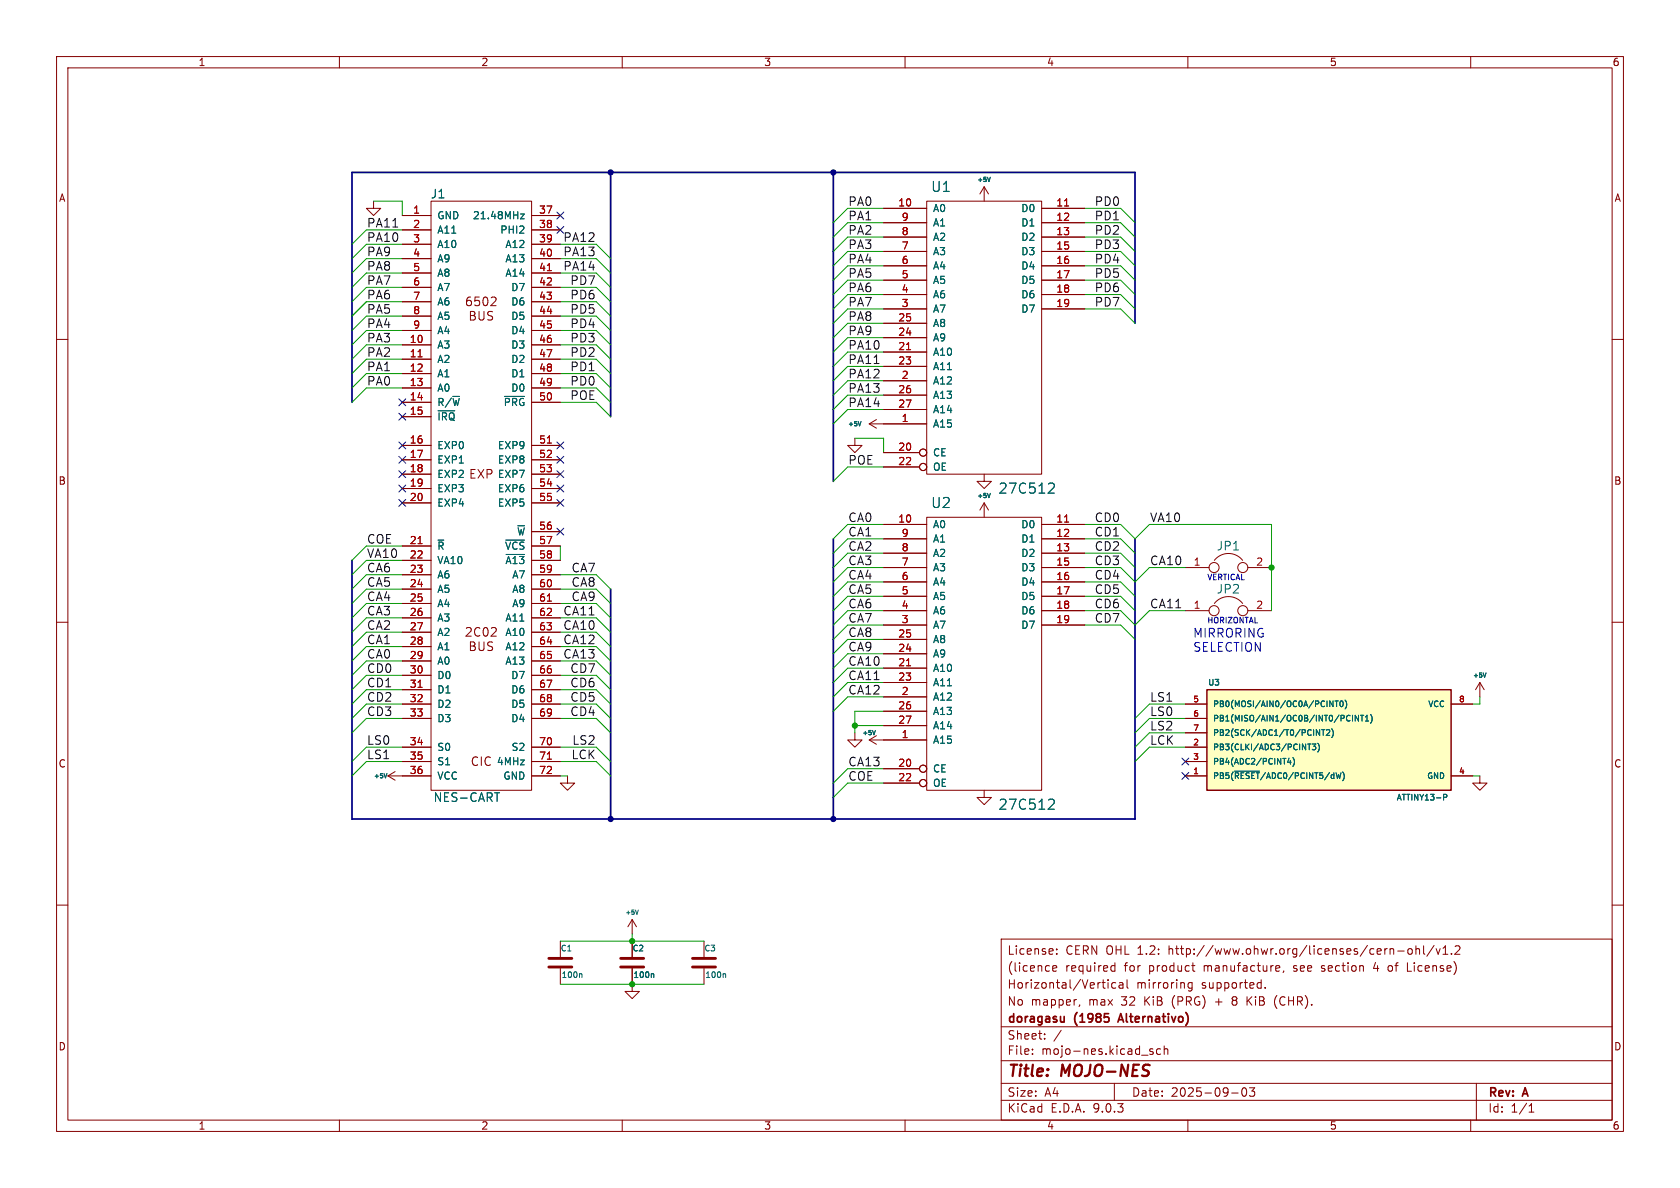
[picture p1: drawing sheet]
<svg xmlns="http://www.w3.org/2000/svg" width="297mm" height="210mm" viewBox="0 0 297 210" stroke-linecap="round" stroke-linejoin="round" font-family="sans-serif">
<g fill="none" stroke="#840000" stroke-width=".18">
<path d="M10 10h277v190h-277zM12 12h273v186h-273zM60 10v2M110 10v2M160 10v2M210 10v2M260 10v2M66 35.6v1.2h1.3l-1.3 1.3-1.2-1.3h1.2M71.1 38.1h5.1M76.2 35.6h17.8v104.1h-17.8zM94 38.1h5.1M71.1 40.6h5.1"/>
<path d="M71.1 43.2h5.1M71.1 45.7h5.1M71.1 48.3h5.1M71.1 50.8h5.1M71.1 53.3h5.1M71.1 55.9h5.1M71.1 58.4h5.1M87.4 52.5l.3 .3-.1 .4-.8 .8h.9M94 40.6h5.1M94 43.2h5.1M94 45.7h5.1M94 48.3h5.1"/>
<path d="M94 50.8h5.1M94 53.3h5.1M94 55.9h5.1M94 58.4h5.1M10 60h2M71.1 61h5.1M71.1 63.5h5.1M71.1 66h5.1M71.1 68.6h5.1M71.1 71.1h5.1M71.1 73.7h5.1M71.1 78.7h5.1"/>
<path d="M94 61h5.1M94 63.5h5.1M94 66h5.1M94 68.6h5.1M94 71.1h5.1M94 78.7h5.1M151.1 77.5v1.2h1.3l-1.3 1.3-1.2-1.3h1.2M153.7 74.9l1.2 .8M153.7 74.9h2.5M154.9 74.2l-1.2 .7M285 60h2M71.1 81.3h5.1"/>
<path d="M71.1 83.8h5.1M71.1 86.4h5.1M71.1 88.9h5.1M71.1 96.5h5.1M71.1 99.1h5.1M94 81.3h5.1M94 83.8h5.1M94 86.4h5.1M94 88.9h5.1M94 96.5h5.1M94 99.1h5.1M94 94h5.1"/>
<path d="M214.7 99.1a3.2 3.2 0 0 1 5 0M10 110h2M71.1 101.6h5.1M71.1 104.1h5.1M71.1 106.7h5.1M71.1 109.2h5.1M71.1 111.8h5.1M71.1 114.3h5.1M71.1 116.8h5.1M71.1 119.4h5.1M94 101.6h5.1M94 104.1h5.1"/>
<path d="M94 106.7h5.1M94 109.2h5.1M94 111.8h5.1M94 114.3h5.1M94 116.8h5.1M94 119.4h5.1M209.5 100.3h4.2M209.5 108h4.2M214.7 106.7a3.2 3.2 0 0 1 5 0M220.6 100.3h4.2M220.6 108h4.2M285 110h2"/>
<path d="M71.1 121.9h5.1M71.1 124.5h5.1M71.1 127h5.1M71.1 132.1h5.1M71.1 134.6h5.1M71.1 137.2h5.1M94 121.9h5.1M94 124.5h5.1M94 127h5.1M94 132.1h5.1M94 134.6h5.1M94 137.2h5.1"/>
<path d="M174 139.7v1.3h1.3l-1.3 1.2-1.3-1.2h1.3M10 160h2M111.8 171.2v4.1h1.2l-1.2 1.2-1.3-1.2h1.3M111.8 162.6l-.8 1.2M111.8 162.6l.7 1.2M111.8 162.6v2.5M111.8 166.4v2.8M177 166h108v32h-108zM186.1 171.2l.7-.1-.1-.3-.4-.1-.2 .2 .1 .7h.5M186.8 167.8v.1M186.8 168.6v.1M190.9 177.6l-.2 .3"/>
<path d="M195.9 173.2v.1M195.9 173.7v1M196.5 171.6h.6M196.5 170.8h.6M197.1 170.2v1.5M197.2 173.8l-.4-.1-.3 .3v.4l.2 .2h.5M197.9 173.8h.6v.9M198.5 174.1h-.5a.29 .29 0 0 0-.2 .3 .29 .29 0 0 0 .2 .3l.5-.1M199.2 173.2v1.3l.3 .2M210.7 170.7h.5M210.7 173.8l-.4-.1-.3 .3v.4l.2 .2h.5M210.7 173.7v1.2l-.2 .3-.4-.1"/>
<path d="M210.9 171.5l.3 .2M217.9 176.3v.4M217.9 177v.6M220.5 176.2v1.5M220.7 176.8l.6 .9M221.3 176.2l-.8 .9M222.8 173.7l.2 .1M223 173.2v1.5M223 174.6l-.2 .1M223.7 174.6v.1M225.7 170.7l.5 .1v.3l-.7 .1M225.7 176a1.72 1.72 0 0 0 0 2.3"/>
<path d="M226.2 171.6l-.5 .1M227 171.6l-.2 .3M243.2 170.1l-.4 1.1h.9M245.7 170.7l-.3 .3v.4l.3 .3M247.1 168.1h1.1M248.8 170.2v1.5h.7M249 167.8l.4-.1 .3 .3v.4l-.3 .3-.4-.1-.1-.2v-.4zM250.3 167.8l.2-.1 .4 .1 .1 .9M250.3 167.2v1.5M251.7 167.2v1.3l.2 .2M253.5 167.1l-1.3 2M253.9 167.7l.3 1 .4-1"/>
<path d="M255.1 168.7h.9M255.1 167.6l.4-.4v1.5M256.6 168.6v.1M257.2 167.3l.6-.1 .2 .1 .1 .3-.9 1.1h.9M285 160h2M60 198v2M110 198v2M160 198v2M177 194.5h108M177 191.5h108M177 187.5h108M177 181.5h108"/>
<path d="M182.5 186.3v.1M182.5 185.5v.1M184.7 183.6v.1M184.7 182.8v.1M187.6 182.1l-1.3 2M197 191.5v3M203.8 185.5l-.3-.1-.3 .2 .1 .2 .5 .2v.3h-.6M205.2 185.5l-.5-.1-.2 .3v.4l.1 .2h.6M205.8 185.5l.2-.1 .4 .1 .1 .9M205.8 184.9v1.5M210 198v2M217.7 193.2h1.2"/>
<path d="M219.7 192.4l.2-.1a.81 .81 0 0 1 .6 .6 .81 .81 0 0 1-.3 .8l-.2 .1a.81 .81 0 0 1-.3-1.4zM220.9 192.3h.9l-.5 .6 .4 .1v.7l-.2 .1h-.4l-.2-.1M260 198v2M261 191.5v6.5M270.3 196.6h.9M270.3 195.5l.4-.4v1.5"/>
<circle cx="214.6" cy="100.3" r=".89"/>
<circle cx="214.6" cy="107.9" r=".89"/>
<circle cx="219.7" cy="107.9" r=".89"/>
<circle cx="219.7" cy="100.3" r=".89"/>
</g>
<path d="M188.1 179.7v1M196 179.9v.6M198.1 179.2l-.5 1.5M188.1 180.5l-.2 .2M197.8 180.3h.7" fill="none" stroke="#840000" stroke-width=".3"/>
<path d="M92 37.8h.7l-.7 .9h.7M77.4 72.6h3M89.2 70.1h3.5M152.2 74.5l-.2 .8M77.4 95.5h1.1M89.4 95.5h3.3M89.5 98h3.2M91.5 92.9h1.2M87.4 140.1h.9M112.8 160.9l-.2 .7M115.3 172.1l.3 .2v.5" fill="none" stroke="#006464" stroke-width=".18"/>
<path d="M109.7 169.4h4.1M109.7 170.9h4.1" fill="none" stroke="#840000" stroke-width=".51"/>
<path d="M96.8 47.8h.7M73.9 63.1h.7M96.8 78.3h.7M73.9 96.1h.7M96.8 106.3h.7M73.9 121.5h.7M96.8 134.2h.7" fill="none" stroke="#a90000" stroke-width=".18"/>
<path d="M213.4 121.9h43.1v17.8h-43.1z" fill="#ffffc2"/>
<path d="M213.4 121.9h43.1v17.8h-43.1z" fill="none" stroke="#840000" stroke-width=".25"/>
<g fill="none" stroke="#840000" stroke-width=".18">
<path d="M71.1 38.1h5.1M94 38.1h5.1M156.2 36.8h7.6M156.2 39.4h7.6M163.8 35.6h20.3v48.2h-20.3zM174 33l-.8 1.3M174 33l.8 1.3M174 33v2.6M184.1 36.8h7.7M184.1 39.4h7.7M71.1 40.6h5.1M71.1 43.2h5.1"/>
<path d="M71.1 45.7h5.1M71.1 48.3h5.1M71.1 50.8h5.1M71.1 53.3h5.1M71.1 55.9h5.1M71.1 58.4h5.1M94 40.6h5.1M94 43.2h5.1M94 45.7h5.1M94 48.3h5.1M94 50.8h5.1M94 53.3h5.1"/>
<path d="M94 55.9h5.1M94 58.4h5.1M156.2 41.9h7.6M156.2 44.5h7.6M156.2 47h7.6M156.2 49.5h7.6M156.2 52.1h7.6M156.2 54.6h7.6M156.2 57.2h7.6M156.2 59.7h7.6M184.1 41.9h7.7M184.1 44.5h7.7"/>
<path d="M184.1 47h7.7M184.1 49.5h7.7M184.1 52.1h7.7M184.1 54.6h7.7M71.1 61h5.1M71.1 63.5h5.1M71.1 66h5.1M71.1 68.6h5.1M71.1 71.1h5.1M71.1 73.7h5.1M71.1 78.7h5.1M94 61h5.1"/>
<path d="M94 63.5h5.1M94 66h5.1M94 68.6h5.1M94 71.1h5.1M94 78.7h5.1M156.2 62.2h7.6M156.2 64.8h7.6M156.2 67.3h7.6M156.2 69.9h7.6M156.2 72.4h7.6M156.2 74.9h7.6M71.1 81.3h5.1"/>
<path d="M71.1 83.8h5.1M71.1 86.4h5.1M71.1 88.9h5.1M71.1 96.5h5.1M71.1 99.1h5.1M94 81.3h5.1M94 83.8h5.1M94 86.4h5.1M94 88.9h5.1M94 96.5h5.1M94 99.1h5.1M94 94h5.1"/>
<path d="M156.2 92.7h7.6M156.2 95.3h7.6M156.2 97.8h7.6M156.2 80h6.4M156.2 82.6h6.4M163.8 91.4h20.3v48.3h-20.3zM174 83.8v1.3h1.3l-1.3 1.3-1.3-1.3h1.3M174 88.9v2.5M174 88.9l-.8 1.3M174 88.9l.8 1.3M184.1 92.7h7.7M184.1 95.3h7.7"/>
<path d="M184.1 97.8h7.7M71.1 101.6h5.1M71.1 104.1h5.1M71.1 106.7h5.1M71.1 109.2h5.1M71.1 111.8h5.1M71.1 114.3h5.1M71.1 116.8h5.1M71.1 119.4h5.1M94 101.6h5.1M94 104.1h5.1M94 106.7h5.1"/>
<path d="M94 109.2h5.1M94 111.8h5.1M94 114.3h5.1M94 116.8h5.1M94 119.4h5.1M156.2 100.3h7.6M156.2 102.9h7.6M156.2 105.4h7.6M156.2 108h7.6M156.2 110.5h7.6M156.2 113h7.6M156.2 115.6h7.6"/>
<path d="M156.2 118.1h7.6M184.1 100.3h7.7M184.1 102.9h7.7M184.1 105.4h7.7M184.1 108h7.7M184.1 110.5h7.7M68.6 137.2h7.6M68.6 137.2l1.2 .7M69.8 136.4l-1.2 .8M71.1 124.5h5.1M71.1 127h5.1M71.1 132.1h5.1"/>
<path d="M71.1 134.6h5.1M71.1 121.9h5.1M94 124.5h5.1M94 127h5.1M94 132.1h5.1M94 134.6h5.1M94 137.2h5.1M94 121.9h5.1M100.3 137.2v1.2h1.3l-1.3 1.3-1.2-1.3h1.2M151.1 129.5v1.3h1.3l-1.3 1.3-1.2-1.3h1.2M153.7 130.8h10.1M153.7 130.8l1.2 .8"/>
<path d="M154.9 130l-1.2 .8M156.2 120.7h7.6M156.2 123.2h7.6M156.2 125.7h7.6M156.2 128.3h7.6M156.2 135.9h6.4M156.2 138.4h6.4M209.5 124.5h3.9M209.5 127h3.9M209.5 129.5h3.9M209.5 132.1h3.9M209.5 134.6h3.9"/>
<path d="M209.5 137.2h3.9M256.5 124.5h3.8M256.5 137.2h3.8M261.6 137.2v1.2h1.3l-1.3 1.3-1.3-1.3h1.3M261.6 120.7l-.7 1.2M261.6 120.7l.8 1.2M261.6 120.7v2.5M99.1 166.4v2.8M99.1 171.2v2.8M111.8 166.4v2.8M111.8 171.2v2.8M124.5 166.4v2.8"/>
<path d="M124.5 171.2v2.8"/>
<circle cx="163.2" cy="80" r=".63"/>
<circle cx="163.2" cy="82.5" r=".63"/>
<circle cx="163.2" cy="138.4" r=".63"/>
<circle cx="163.2" cy="135.9" r=".63"/>
</g>
<g fill="none" stroke="#006464" stroke-width=".18">
<path d="M92 37.8h.7l-.7 .9h.7M175.1 31.3l-.3 .8M77.4 72.6h3M89.2 70.1h3.5M152.2 74.5l-.2 .8M77.4 95.5h1.1M89.4 95.5h3.3M89.5 98h3.2M91.5 92.9h1.2M175.1 87.2l-.3 .8M185.6 85.4l.6 .1a.48 .48 0 0 1 .1 .7l-1 1h1.1M262.7 119l-.2 .7"/>
<path d="M68.4 136.7l-.3 .8M154.8 129.1l-.3 .8M218.3 136.3h4.3M227.9 134l-.3 .7h.7M228.1 134.4v.7M228.6 133.9a1.17 1.17 0 0 1 0 1.6M231.2 131.5h.5M231.5 131.5v1M232 131.5h.6l-.3 .4 .3 .1v.4l-.2 .1-.4-.1M232.7 129l.6 1v-1M233 131.4a1.17 1.17 0 0 1 0 1.5M233.6 129h.6"/>
<path d="M233.9 129v1M234.5 129.1l.4-.1 .2 .3-.6 .7h.6M235.1 123.9l.6 1v-1M235.4 128.8a1.17 1.17 0 0 1 0 1.6M236 123.9h.6M236.3 123.9v1M237 124l.1-.1a.54 .54 0 0 1 .4 .5 .54 .54 0 0 1-.4 .5l-.2-.4zM237.1 136.6l-.3 1M237.4 136.5a1.17 1.17 0 0 1 0 1.5M237.8 123.8a1.17 1.17 0 0 1 0 1.5M239.1 126.4v1.1M240.2 126.4v1.1l-.6-1.1v1.1"/>
<path d="M240.5 126.4h.6M240.8 126.4v1.1M241.4 127.5h.6M241.4 126.7l.3-.3v1.1M242.3 126.3a1.17 1.17 0 0 1 0 1.5M87.4 140.1h.9M185.6 141.3l.6 .1a.48 .48 0 0 1 .1 .6l-1 1.1h1.1M255.2 140.4h.4l.2 .2-.1 .3h-.5M102.6 172.1l.3 .2v.5M115.3 172.1l.3 .2v.5M128 172.1l.3 .2v.5"/>
</g>
<path d="M97 169.4h4.1M97 170.9h4.1M122.4 169.4h4.1M122.4 170.9h4.1" fill="none" stroke="#840000" stroke-width=".51"/>
<path d="M188.2 36.4h.7M96.8 47.8h.7M73.9 63.1h.7M96.8 78.3h.7M160.3 61.8h.7M73.9 96.1h.7M188.2 92.3h.7M96.8 106.3h.7M160.3 117.7h.7M73.9 121.5h.7M96.8 134.2h.7" fill="none" stroke="#a90000" stroke-width=".18"/>
<path d="M69.4 40.1h.9M154.5 64.3h.9" fill="none" stroke="#0f0f0f" stroke-width=".18"/>
<path d="M107.9 30.5v43.2M147.3 30.5v54.6M200.7 57.2v-26.7h-138.5v40.6M147.3 95.3v49.5M200.7 95.3v49.5h-138.5v-45.7M107.9 104.1v40.7" fill="none" stroke="#000084" stroke-width=".3"/>
<g fill="none" stroke="#009600" stroke-width=".18">
<path d="M66 35.6h5.1v2.5M156.2 36.8h-6.3l-2.6 2.6M156.2 39.4h-6.3l-2.6 2.5M191.8 36.8h6.3l2.6 2.6M191.8 39.4h6.3l2.6 2.5M71.1 55.9h-6.3l-2.6 2.5M71.1 58.4h-6.3l-2.6 2.6M71.1 40.6h-6.3l-2.6 2.6M71.1 53.3h-6.3l-2.6 2.6M71.1 50.8h-6.3l-2.6 2.5M71.1 45.7h-6.3l-2.6 2.6M71.1 48.3h-6.3l-2.6 2.5"/>
<path d="M71.1 43.2h-6.3l-2.6 2.5M99.1 55.9h6.3l2.5 2.5M99.1 58.4h6.3l2.5 2.6M99.1 53.3h6.3l2.5 2.6M99.1 50.8h6.3l2.5 2.5M99.1 45.7h6.3l2.5 2.6M99.1 48.3h6.3l2.5 2.5M99.1 43.2h6.3l2.5 2.5M156.2 41.9h-6.3l-2.6 2.6M156.2 44.5h-6.3l-2.6 2.5M156.2 49.5h-6.3l-2.6 2.6M156.2 47h-6.3l-2.6 2.5"/>
<path d="M156.2 52.1h-6.3l-2.6 2.5M156.2 54.6h-6.3l-2.6 2.6M156.2 59.7h-6.3l-2.6 2.5M156.2 57.2h-6.3l-2.6 2.5M191.8 41.9h6.3l2.6 2.6M191.8 44.5h6.3l2.6 2.5M191.8 49.5h6.3l2.6 2.6M191.8 47h6.3l2.6 2.5M191.8 52.1h6.3l2.6 2.5M191.8 54.6h6.3l2.6 2.6M71.1 63.5h-6.3l-2.6 2.5M71.1 66h-6.3l-2.6 2.6"/>
<path d="M71.1 68.6h-6.3l-2.6 2.5M71.1 61h-6.3l-2.6 2.5M99.1 71.1h6.3l2.5 2.6M99.1 63.5h6.3l2.5 2.5M99.1 66h6.3l2.5 2.6M99.1 68.6h6.3l2.5 2.5M99.1 61h6.3l2.5 2.5M151.1 77.5h5.1v2.5M156.2 62.2h-6.3l-2.6 2.6M156.2 64.8h-6.3l-2.6 2.5M156.2 67.3h-6.3l-2.6 2.6M156.2 69.9h-6.3l-2.6 2.5"/>
<path d="M156.2 72.4h-6.3l-2.6 2.5M71.1 96.5h-6.3l-2.6 2.6M71.1 99.1h-6.3l-2.6 2.5M99.1 96.5v2.6M156.2 82.6h-6.3l-2.6 2.5M156.2 92.7h-6.3l-2.6 2.6M156.2 95.3h-6.3l-2.6 2.5M156.2 97.8h-6.3l-2.6 2.5M191.8 92.7h6.3l2.6 2.6 2.5-2.6h21.6v15.3M191.8 95.3h6.3l2.6 2.5M191.8 97.8h6.3l2.6 2.5M71.1 111.8h-6.3l-2.6 2.5"/>
<path d="M71.1 106.7h-6.3l-2.6 2.5M71.1 104.1h-6.3l-2.6 2.6M71.1 101.6h-6.3l-2.6 2.5M71.1 116.8h-6.3l-2.6 2.6M71.1 119.4h-6.3l-2.6 2.5M71.1 109.2h-6.3l-2.6 2.6M71.1 114.3h-6.3l-2.6 2.5M99.1 111.8h6.3l2.5 2.5M99.1 106.7h6.3l2.5 2.5M99.1 104.1h6.3l2.5 2.6M99.1 101.6h6.3l2.5 2.5M99.1 116.8h6.3l2.5 2.6"/>
<path d="M99.1 119.4h6.3l2.5 2.5M99.1 109.2h6.3l2.5 2.6M99.1 114.3h6.3l2.5 2.5M156.2 100.3h-6.3l-2.6 2.6M156.2 108h-6.3l-2.6 2.5M156.2 102.9h-6.3l-2.6 2.5M156.2 110.5h-6.3l-2.6 2.5M156.2 105.4h-6.3l-2.6 2.6M156.2 118.1h-6.3l-2.6 2.6M156.2 115.6h-6.3l-2.6 2.5M156.2 113h-6.3l-2.6 2.6M191.8 100.3h6.3l2.6 2.6 2.5-2.6h6.3"/>
<path d="M191.8 108h6.3l2.6 2.5 2.5-2.5h6.3M191.8 102.9h6.3l2.6 2.5M191.8 110.5h6.3l2.6 2.5M191.8 105.4h6.3l2.6 2.6M71.1 121.9h-6.3l-2.6 2.6M71.1 124.5h-6.3l-2.6 2.5M71.1 127h-6.3l-2.6 2.5M71.1 132.1h-6.3l-2.6 2.5M71.1 134.6h-6.3l-2.6 2.6M99.1 121.9h6.3l2.5 2.6M99.1 124.5h6.3l2.5 2.5M99.1 127h6.3l2.5 2.5"/>
<path d="M99.1 132.1h6.3l2.5 2.5M99.1 134.6h6.3l2.5 2.6M99.1 137.2h1.2M151.1 128.3h5.1M156.2 125.7h-5.1v3.8M156.2 120.7h-6.3l-2.6 2.5M156.2 135.9h-6.3l-2.6 2.5M156.2 138.4h-6.3l-2.6 2.6M156.2 123.2h-6.3l-2.6 2.5M209.5 124.5h-6.3l-2.5 2.5M209.5 127h-6.3l-2.5 2.5M209.5 132.1h-6.3l-2.5 2.5"/>
<path d="M209.5 129.5h-6.3l-2.5 2.6M260.3 137.2h1.3M261.6 123.2v1.3h-1.3M99.1 174h25.4M99.1 166.4h25.4M111.8 165.1v1.3"/>
</g>
<g fill="none" stroke="#000084" stroke-width=".18">
<path d="M98.5 37.5l1.2 1.2M99.7 37.5l-1.2 1.2M98.5 40l1.2 1.2M99.7 40l-1.2 1.2M70.5 70.5l1.2 1.2M70.5 78.1l1.2 1.2M70.5 73.1l1.2 1.2M71.7 70.5l-1.2 1.2M71.7 78.1l-1.2 1.2M71.7 73.1l-1.2 1.2M98.5 78.1l1.2 1.2M99.7 78.1l-1.2 1.2"/>
<path d="M70.5 88.3l1.2 1.2M70.5 83.2l1.2 1.2M70.5 85.8l1.2 1.2M70.5 80.7l1.2 1.2M71.7 88.3l-1.2 1.2M71.7 83.2l-1.2 1.2M71.7 85.8l-1.2 1.2M71.7 80.7l-1.2 1.2M98.5 93.4l1.2 1.2M98.5 80.7l1.2 1.2M98.5 83.2l1.2 1.2M98.5 85.8l1.2 1.2"/>
<path d="M98.5 88.3l1.2 1.2M99.7 93.4l-1.2 1.2M99.7 80.7l-1.2 1.2M99.7 83.2l-1.2 1.2M99.7 85.8l-1.2 1.2M99.7 88.3l-1.2 1.2M208.9 134l1.3 1.2M208.9 136.6l1.3 1.2M210.2 134l-1.3 1.2M210.2 136.6l-1.3 1.2"/>
</g>
<g fill="#009600" stroke="#009600" stroke-width=".18">
<circle cx="224.8" cy="100.3" r=".46"/>
<circle cx="151.1" cy="128.3" r=".46"/>
<circle cx="111.8" cy="174" r=".46"/>
<circle cx="111.8" cy="166.4" r=".46"/>
</g>
<g fill="#000084" stroke="#000084" stroke-width=".18">
<circle cx="147.3" cy="30.5" r=".46"/>
<circle cx="107.9" cy="144.8" r=".46"/>
<circle cx="147.3" cy="144.8" r=".46"/>
<circle cx="107.9" cy="30.5" r=".46"/>
</g>
<g font-size="2.8" fill="#840000">
<text x="178" y="190.9">Title:</text>
<text x="187.7" y="190.9">MOJO-NES</text>
</g>
<g font-size="2.5" fill="#006464">
<text x="164.5" y="34.1">U1</text>
<text x="176.4" y="87.5">27C512</text>
<text x="164.5" y="90">U2</text>
<text x="176.4" y="143.4">27C512</text>
</g>
<g font-size="2.2" fill="#0000c2">
<text x="210.8" y="112.8">MIRRORING</text>
<text x="210.8" y="115.3">SELECTION</text>
</g>
<g font-size="2.1" fill="#006464">
<text x="76.1" y="35.3">J1</text>
<text x="215" y="97.5">JP1</text>
<text x="215" y="105.1">JP2</text>
<text x="76.6" y="142">NES-CART</text>
</g>
<g font-size="2.1" fill="#0f0f0f">
<text x="64.8" y="40.3">PA11</text>
<text x="149.9" y="41.6">PA2</text>
<text x="149.9" y="39.1">PA1</text>
<text x="149.9" y="36.5">PA0</text>
<text x="193.5" y="39.1">PD1</text>
<text x="193.5" y="41.6">PD2</text>
<text x="193.5" y="36.5">PD0</text>
<text x="64.8" y="45.4">PA9</text>
<text x="64.8" y="47.9">PA8</text>
<text x="64.8" y="42.9">PA10</text>
<text x="99.5" y="42.9">PA12</text>
<text x="99.5" y="45.4">PA13</text>
<text x="99.5" y="47.9">PA14</text>
<text x="149.9" y="44.1">PA3</text>
<text x="149.9" y="46.7">PA4</text>
<text x="193.5" y="44.1">PD3</text>
<text x="193.5" y="46.7">PD4</text>
<text x="64.8" y="50.5">PA7</text>
<text x="64.8" y="53">PA6</text>
<text x="100.8" y="50.5">PD7</text>
<text x="100.8" y="53">PD6</text>
<text x="149.9" y="49.2">PA5</text>
<text x="149.9" y="51.8">PA6</text>
<text x="193.5" y="49.2">PD5</text>
<text x="193.5" y="51.8">PD6</text>
<text x="64.8" y="58.1">PA4</text>
<text x="64.8" y="55.6">PA5</text>
<text x="100.8" y="55.6">PD5</text>
<text x="100.8" y="58.1">PD4</text>
<text x="149.9" y="54.3">PA7</text>
<text x="149.9" y="59.4">PA9</text>
<text x="149.9" y="56.8">PA8</text>
<text x="193.5" y="54.3">PD7</text>
<text x="64.8" y="63.2">PA2</text>
<text x="64.8" y="65.7">PA1</text>
<text x="64.8" y="60.6">PA3</text>
<text x="100.8" y="65.7">PD1</text>
<text x="100.8" y="60.6">PD3</text>
<text x="100.8" y="63.2">PD2</text>
<text x="149.9" y="64.5">PA11</text>
<text x="149.9" y="61.9">PA10</text>
<text x="64.8" y="68.3">PA0</text>
<text x="100.8" y="70.8">POE</text>
<text x="100.8" y="68.3">PD0</text>
<text x="149.9" y="67">PA12</text>
<text x="149.9" y="69.5">PA13</text>
<text x="149.9" y="72.1">PA14</text>
<text x="149.9" y="82.2">POE</text>
<text x="149.9" y="94.9">CA1</text>
<text x="149.9" y="92.4">CA0</text>
<text x="193.5" y="92.4">CD0</text>
<text x="193.5" y="94.9">CD1</text>
<text x="203.2" y="92.4">VA10</text>
<text x="64.8" y="101.3">CA6</text>
<text x="64.8" y="98.7">VA10</text>
<text x="64.8" y="96.2">COE</text>
<text x="101" y="101.3">CA7</text>
<text x="149.9" y="97.5">CA2</text>
<text x="149.9" y="100">CA3</text>
<text x="193.5" y="100">CD3</text>
<text x="193.5" y="97.5">CD2</text>
<text x="203.2" y="100">CA10</text>
<text x="64.8" y="106.4">CA4</text>
<text x="64.8" y="103.8">CA5</text>
<text x="101" y="103.8">CA8</text>
<text x="101" y="106.4">CA9</text>
<text x="149.9" y="105.1">CA5</text>
<text x="149.9" y="102.6">CA4</text>
<text x="149.9" y="107.6">CA6</text>
<text x="193.5" y="105.1">CD5</text>
<text x="193.5" y="102.6">CD4</text>
<text x="193.5" y="107.6">CD6</text>
<text x="203.2" y="107.6">CA11</text>
<text x="64.8" y="114">CA1</text>
<text x="64.8" y="108.9">CA3</text>
<text x="64.8" y="111.4">CA2</text>
<text x="99.5" y="111.4">CA10</text>
<text x="99.5" y="114">CA12</text>
<text x="99.5" y="108.9">CA11</text>
<text x="149.9" y="112.7">CA8</text>
<text x="149.9" y="110.2">CA7</text>
<text x="193.5" y="110.2">CD7</text>
<text x="64.8" y="116.5">CA0</text>
<text x="64.8" y="119.1">CD0</text>
<text x="99.5" y="116.5">CA13</text>
<text x="100.8" y="119.1">CD7</text>
<text x="149.9" y="115.3">CA9</text>
<text x="149.9" y="117.8">CA10</text>
<text x="64.8" y="124.1">CD2</text>
<text x="64.8" y="121.6">CD1</text>
<text x="100.8" y="124.1">CD5</text>
<text x="100.8" y="121.6">CD6</text>
<text x="149.9" y="120.3">CA11</text>
<text x="149.9" y="122.9">CA12</text>
<text x="203.2" y="124.1">LS1</text>
<text x="64.8" y="131.8">LS0</text>
<text x="64.8" y="126.7">CD3</text>
<text x="100.8" y="126.7">CD4</text>
<text x="101.1" y="131.8">LS2</text>
<text x="203.2" y="126.7">LS0</text>
<text x="203.2" y="129.2">LS2</text>
<text x="203.2" y="131.8">LCK</text>
<text x="64.8" y="134.3">LS1</text>
<text x="101" y="134.3">LCK</text>
<text x="149.9" y="135.6">CA13</text>
<text x="149.9" y="138.1">COE</text>
</g>
<g font-size="2.1" fill="#840000">
<text x="82.1" y="54.3">6502</text>
<text x="82.7" y="56.9">BUS</text>
<text x="82.8" y="84.8">EXP</text>
<text x="82.1" y="112.8">2C02</text>
<text x="82.7" y="115.3">BUS</text>
<text x="83.1" y="135.6">CIC</text>
<text x="178" y="172">(licence</text>
<text x="178" y="169">License:</text>
<text x="188.3" y="172">required</text>
<text x="188.4" y="169">CERN OHL 1.2:</text>
<text x="198.8" y="172">for</text>
<text x="203.3" y="172">product</text>
<text x="206.8" y="169">http://www.ohwr.org/licenses/cern-ohl/v1.2</text>
<text x="213.1" y="172">manufacture,</text>
<text x="229.1" y="172">see</text>
<text x="234.2" y="172">section</text>
<text x="243.5" y="172">4</text>
<text x="246.3" y="172">of</text>
<text x="249.8" y="172">License)</text>
<text x="178" y="178">No</text>
<text x="178" y="175">Horizontal/Vertical</text>
<text x="182.2" y="178">mapper,</text>
<text x="192.5" y="178">max</text>
<text x="198.4" y="178">32</text>
<text x="200.9" y="175">mirroring</text>
<text x="202.6" y="178">KiB</text>
<text x="207.6" y="178">(PRG)</text>
<text x="212.5" y="175">supported.</text>
<text x="215.4" y="178">+</text>
<text x="218.5" y="178">8</text>
<text x="221.3" y="178">KiB</text>
<text x="226.3" y="178">(CHR).</text>
<text x="178" y="184">Sheet:</text>
<text x="178" y="181.2">doragasu</text>
<text x="190" y="181.2">(1985</text>
<text x="198.5" y="181.2">Alternativo)</text>
<text x="178" y="186.7">File:</text>
<text x="184.1" y="186.7">mojo-nes.kicad_sch</text>
<text x="178" y="196.9">KiCad</text>
<text x="178" y="194.1">Size:</text>
<text x="184.7" y="194.1">A4</text>
<text x="185.7" y="196.9">E.D.A.</text>
<text x="193.3" y="196.9">9.0.3</text>
<text x="200" y="194.1">Date:</text>
<text x="207" y="194.1">2025-09-03</text>
<text x="263" y="194.3">Rev:</text>
<text x="263" y="196.9">Id:</text>
<text x="267.1" y="196.9">1/1</text>
<text x="269.4" y="194.3">A</text>
</g>
<g font-size="1.8" fill="#840000">
<text x="35" y="11.9">1</text>
<text x="85" y="11.9">2</text>
<text x="135" y="11.9">3</text>
<text x="185" y="11.9">4</text>
<text x="235" y="11.9">5</text>
<text x="285" y="11.9">6</text>
<text x="10.3" y="35.9">A</text>
<text x="285.3" y="35.9">A</text>
<text x="10.3" y="85.9">B</text>
<text x="285.3" y="85.9">B</text>
<text x="10.3" y="135.9">C</text>
<text x="285.3" y="135.9">C</text>
<text x="10.3" y="185.9">D</text>
<text x="285.3" y="185.9">D</text>
<text x="35" y="199.9">1</text>
<text x="85" y="199.9">2</text>
<text x="135" y="199.9">3</text>
<text x="185" y="199.9">4</text>
<text x="235" y="199.9">5</text>
<text x="285" y="199.9">6</text>
</g>
<g font-size="1.8" fill="#a90000">
<text x="73" y="37.8">1</text>
<text x="73" y="40.4">2</text>
<text x="95.2" y="37.8">37</text>
<text x="95.2" y="40.4">38</text>
<text x="158.7" y="36.6">10</text>
<text x="159.3" y="39.1">9</text>
<text x="159.3" y="41.7">8</text>
<text x="186.6" y="36.6">11</text>
<text x="186.6" y="39.1">12</text>
<text x="186.6" y="41.7">13</text>
<text x="73" y="42.9">3</text>
<text x="73" y="45.5">4</text>
<text x="95.2" y="42.9">39</text>
<text x="95.2" y="45.5">40</text>
<text x="159.3" y="44.2">7</text>
<text x="159.3" y="46.7">6</text>
<text x="186.6" y="44.2">15</text>
<text x="186.6" y="46.7">16</text>
<text x="73" y="48">5</text>
<text x="73" y="50.5">6</text>
<text x="73" y="53.1">7</text>
<text x="95.2" y="48">41</text>
<text x="95.2" y="50.5">42</text>
<text x="95.2" y="53.1">43</text>
<text x="159.3" y="49.3">5</text>
<text x="159.3" y="51.8">4</text>
<text x="186.6" y="49.3">17</text>
<text x="186.6" y="51.8">18</text>
<text x="73" y="55.6">8</text>
<text x="73" y="58.2">9</text>
<text x="95.2" y="55.6">44</text>
<text x="95.2" y="58.2">45</text>
<text x="158.7" y="56.9">25</text>
<text x="158.7" y="59.4">24</text>
<text x="159.3" y="54.4">3</text>
<text x="186.6" y="54.4">19</text>
<text x="72.3" y="60.7">10</text>
<text x="72.3" y="63.2">11</text>
<text x="72.3" y="65.8">12</text>
<text x="95.2" y="60.7">46</text>
<text x="95.2" y="63.2">47</text>
<text x="95.2" y="65.8">48</text>
<text x="158.7" y="62">21</text>
<text x="158.7" y="64.5">23</text>
<text x="72.3" y="68.3">13</text>
<text x="72.3" y="70.9">14</text>
<text x="95.2" y="68.3">49</text>
<text x="95.2" y="70.9">50</text>
<text x="158.7" y="69.6">26</text>
<text x="159.3" y="67.1">2</text>
<text x="72.3" y="73.4">15</text>
<text x="158.7" y="72.1">27</text>
<text x="159.3" y="74.7">1</text>
<text x="72.3" y="78.5">16</text>
<text x="72.3" y="81">17</text>
<text x="72.3" y="83.6">18</text>
<text x="95.2" y="78.5">51</text>
<text x="95.2" y="81">52</text>
<text x="95.2" y="83.6">53</text>
<text x="158.7" y="79.8">20</text>
<text x="158.7" y="82.3">22</text>
<text x="72.3" y="86.1">19</text>
<text x="72.3" y="88.6">20</text>
<text x="95.2" y="86.1">54</text>
<text x="95.2" y="88.6">55</text>
<text x="95.2" y="93.7">56</text>
<text x="158.7" y="92.5">10</text>
<text x="159.3" y="95">9</text>
<text x="186.6" y="92.5">11</text>
<text x="186.6" y="95">12</text>
<text x="72.3" y="96.3">21</text>
<text x="72.3" y="98.8">22</text>
<text x="72.3" y="101.3">23</text>
<text x="95.2" y="96.3">57</text>
<text x="95.2" y="98.8">58</text>
<text x="95.2" y="101.3">59</text>
<text x="159.3" y="97.5">8</text>
<text x="159.3" y="100.1">7</text>
<text x="186.6" y="97.5">13</text>
<text x="186.6" y="100.1">15</text>
<text x="210.9" y="100.1">1</text>
<text x="222" y="100.1">2</text>
<text x="72.3" y="103.9">24</text>
<text x="72.3" y="106.4">25</text>
<text x="95.2" y="103.9">60</text>
<text x="95.2" y="106.4">61</text>
<text x="159.3" y="102.6">6</text>
<text x="159.3" y="105.2">5</text>
<text x="159.3" y="107.7">4</text>
<text x="186.6" y="102.6">16</text>
<text x="186.6" y="105.2">17</text>
<text x="186.6" y="107.7">18</text>
<text x="210.9" y="107.7">1</text>
<text x="222" y="107.7">2</text>
<text x="72.3" y="109">26</text>
<text x="72.3" y="111.5">27</text>
<text x="95.2" y="109">62</text>
<text x="95.2" y="111.5">63</text>
<text x="158.7" y="112.8">25</text>
<text x="159.3" y="110.2">3</text>
<text x="186.6" y="110.2">19</text>
<text x="72.3" y="114">28</text>
<text x="72.3" y="116.6">29</text>
<text x="72.3" y="119.1">30</text>
<text x="95.2" y="114">64</text>
<text x="95.2" y="116.6">65</text>
<text x="95.2" y="119.1">66</text>
<text x="158.7" y="115.3">24</text>
<text x="158.7" y="117.9">21</text>
<text x="72.3" y="121.7">31</text>
<text x="72.3" y="124.2">32</text>
<text x="95.2" y="121.7">67</text>
<text x="95.2" y="124.2">68</text>
<text x="158.7" y="120.4">23</text>
<text x="158.7" y="125.5">26</text>
<text x="159.3" y="122.9">2</text>
<text x="72.3" y="126.7">33</text>
<text x="72.3" y="131.8">34</text>
<text x="95.2" y="126.7">69</text>
<text x="95.2" y="131.8">70</text>
<text x="158.7" y="128">27</text>
<text x="159.3" y="130.6">1</text>
<text x="72.3" y="134.4">35</text>
<text x="72.3" y="136.9">36</text>
<text x="95.2" y="134.4">71</text>
<text x="95.2" y="136.9">72</text>
<text x="158.7" y="135.6">20</text>
<text x="158.7" y="138.2">22</text>
</g>
<g font-size="1.8" fill="#006464">
<text x="77.2" y="39">GND</text>
<text x="77.2" y="41.5">A11</text>
<text x="83.5" y="39">21.48MHz</text>
<text x="88.3" y="41.5">PHI2</text>
<text x="164.8" y="37.7">A0</text>
<text x="164.8" y="40.2">A1</text>
<text x="180.5" y="37.7">D0</text>
<text x="180.5" y="40.2">D1</text>
<text x="77.2" y="44">A10</text>
<text x="77.2" y="46.6">A9</text>
<text x="89.3" y="44">A12</text>
<text x="89.3" y="46.6">A13</text>
<text x="164.8" y="42.8">A2</text>
<text x="164.8" y="45.3">A3</text>
<text x="164.8" y="47.9">A4</text>
<text x="180.5" y="42.8">D2</text>
<text x="180.5" y="45.3">D3</text>
<text x="180.5" y="47.9">D4</text>
<text x="77.2" y="49.1">A8</text>
<text x="77.2" y="51.7">A7</text>
<text x="89.3" y="49.1">A14</text>
<text x="90.3" y="51.7">D7</text>
<text x="164.8" y="50.4">A5</text>
<text x="164.8" y="52.9">A6</text>
<text x="180.5" y="50.4">D5</text>
<text x="180.5" y="52.9">D6</text>
<text x="77.2" y="54.2">A6</text>
<text x="77.2" y="56.7">A5</text>
<text x="77.2" y="59.3">A4</text>
<text x="90.3" y="54.2">D6</text>
<text x="90.3" y="56.7">D5</text>
<text x="90.3" y="59.3">D4</text>
<text x="164.8" y="55.5">A7</text>
<text x="164.8" y="58">A8</text>
<text x="180.5" y="55.5">D7</text>
<text x="77.2" y="61.8">A3</text>
<text x="77.2" y="64.4">A2</text>
<text x="90.3" y="61.8">D3</text>
<text x="90.3" y="64.4">D2</text>
<text x="164.8" y="60.6">A9</text>
<text x="164.8" y="63.1">A10</text>
<text x="164.8" y="65.6">A11</text>
<text x="77.2" y="66.9">A1</text>
<text x="77.2" y="69.4">A0</text>
<text x="77.2" y="72">R/~{W}</text>
<text x="89" y="72">~{PRG}</text>
<text x="90.3" y="66.9">D1</text>
<text x="90.3" y="69.4">D0</text>
<text x="164.8" y="68.2">A12</text>
<text x="164.8" y="70.7">A13</text>
<text x="77.2" y="74.5">~{IRQ}</text>
<text x="164.8" y="73.3">A14</text>
<text x="164.8" y="75.8">A15</text>
<text x="77.2" y="79.6">EXP0</text>
<text x="77.2" y="82.1">EXP1</text>
<text x="87.9" y="79.6">EXP9</text>
<text x="87.9" y="82.1">EXP8</text>
<text x="164.8" y="80.9">CE</text>
<text x="164.8" y="83.4">OE</text>
<text x="77.2" y="84.7">EXP2</text>
<text x="77.2" y="87.2">EXP3</text>
<text x="77.2" y="89.8">EXP4</text>
<text x="87.9" y="84.7">EXP7</text>
<text x="87.9" y="87.2">EXP6</text>
<text x="87.9" y="89.8">EXP5</text>
<text x="91.3" y="94.8">~{W}</text>
<text x="164.8" y="93.6">A0</text>
<text x="180.5" y="93.6">D0</text>
<text x="77.2" y="97.4">~{R}</text>
<text x="77.2" y="99.9">VA10</text>
<text x="89.2" y="97.4">~{VCS}</text>
<text x="89.3" y="99.9">~{A13}</text>
<text x="164.8" y="96.1">A1</text>
<text x="164.8" y="98.7">A2</text>
<text x="164.8" y="101.2">A3</text>
<text x="180.5" y="96.1">D1</text>
<text x="180.5" y="98.7">D2</text>
<text x="180.5" y="101.2">D3</text>
<text x="77.2" y="102.5">A6</text>
<text x="77.2" y="105">A5</text>
<text x="77.2" y="107.5">A4</text>
<text x="90.5" y="102.5">A7</text>
<text x="90.5" y="105">A8</text>
<text x="90.5" y="107.5">A9</text>
<text x="164.8" y="103.7">A4</text>
<text x="164.8" y="106.3">A5</text>
<text x="180.5" y="103.7">D4</text>
<text x="180.5" y="106.3">D5</text>
<text x="77.2" y="110.1">A3</text>
<text x="77.2" y="112.6">A2</text>
<text x="89.3" y="110.1">A11</text>
<text x="89.3" y="112.6">A10</text>
<text x="164.8" y="108.8">A6</text>
<text x="164.8" y="111.4">A7</text>
<text x="164.8" y="113.9">A8</text>
<text x="180.5" y="108.8">D6</text>
<text x="180.5" y="111.4">D7</text>
<text x="77.2" y="115.2">A1</text>
<text x="77.2" y="117.7">A0</text>
<text x="89.3" y="115.2">A12</text>
<text x="89.3" y="117.7">A13</text>
<text x="164.8" y="116.4">A9</text>
<text x="164.8" y="119">A10</text>
<text x="77.2" y="120.2">D0</text>
<text x="77.2" y="122.8">D1</text>
<text x="77.2" y="125.3">D2</text>
<text x="90.3" y="120.2">D7</text>
<text x="90.3" y="122.8">D6</text>
<text x="90.3" y="125.3">D5</text>
<text x="164.8" y="121.5">A11</text>
<text x="164.8" y="124.1">A12</text>
<text x="77.2" y="127.9">D3</text>
<text x="90.3" y="127.9">D4</text>
<text x="164.8" y="126.6">A13</text>
<text x="164.8" y="129.1">A14</text>
<text x="164.8" y="131.7">A15</text>
<text x="77.2" y="132.9">S0</text>
<text x="77.2" y="135.5">S1</text>
<text x="87.7" y="135.5">4MHz</text>
<text x="90.3" y="132.9">S2</text>
<text x="164.8" y="136.8">CE</text>
<text x="77.2" y="138">VCC</text>
<text x="88.9" y="138">GND</text>
<text x="164.8" y="139.3">OE</text>
</g>
<g font-size="1.4" fill="#0000c2">
<text x="213.4" y="102.6">VERTICAL</text>
<text x="213.4" y="110.2">HORIZONTAL</text>
</g>
<g font-size="1.4" fill="#a90000">
<text x="210.8" y="124.2">5</text>
<text x="257.8" y="124.2">8</text>
<text x="210.8" y="126.7">6</text>
<text x="210.8" y="129.3">7</text>
<text x="210.8" y="131.8">2</text>
<text x="210.8" y="134.4">3</text>
<text x="210.8" y="136.9">1</text>
<text x="257.8" y="136.9">4</text>
</g>
<g font-size="1.4" fill="#006464">
<text x="213.5" y="121.4">U3</text>
<text x="214.4" y="125.2">PB0(MOSI/AIN0/OC0A/PCINT0)</text>
<text x="252.4" y="125.2">VCC</text>
<text x="214.4" y="127.7">PB1(MISO/AIN1/OC0B/INT0/PCINT1)</text>
<text x="214.4" y="130.3">PB2(SCK/ADC1/T0/PCINT2)</text>
<text x="214.4" y="132.8">PB3(CLKI/ADC3/PCINT3)</text>
<text x="214.4" y="135.4">PB4(ADC2/PCINT4)</text>
<text x="214.4" y="137.9">PB5(~{RESET}/ADC0/PCINT5/dW)</text>
<text x="252.2" y="137.9">GND</text>
<text x="246.8" y="141.7">ATTINY13-P</text>
<text x="99" y="168.4">C1</text>
<text x="99.2" y="173.1">100n</text>
<text x="111.7" y="168.4">C2</text>
<text x="111.9" y="173.1">100n</text>
<text x="124.4" y="168.4">C3</text>
<text x="124.6" y="173.1">100n</text>
</g>
<g font-size="1.1" fill="#006464">
<text x="172.7" y="32.4">+5V</text>
<text x="149.8" y="75.5">+5V</text>
<text x="172.7" y="88.2">+5V</text>
<text x="260.3" y="120">+5V</text>
<text x="152.4" y="130.1">+5V</text>
<text x="66" y="137.8">+5V</text>
<text x="110.4" y="161.9">+5V</text>
</g>
</svg>
